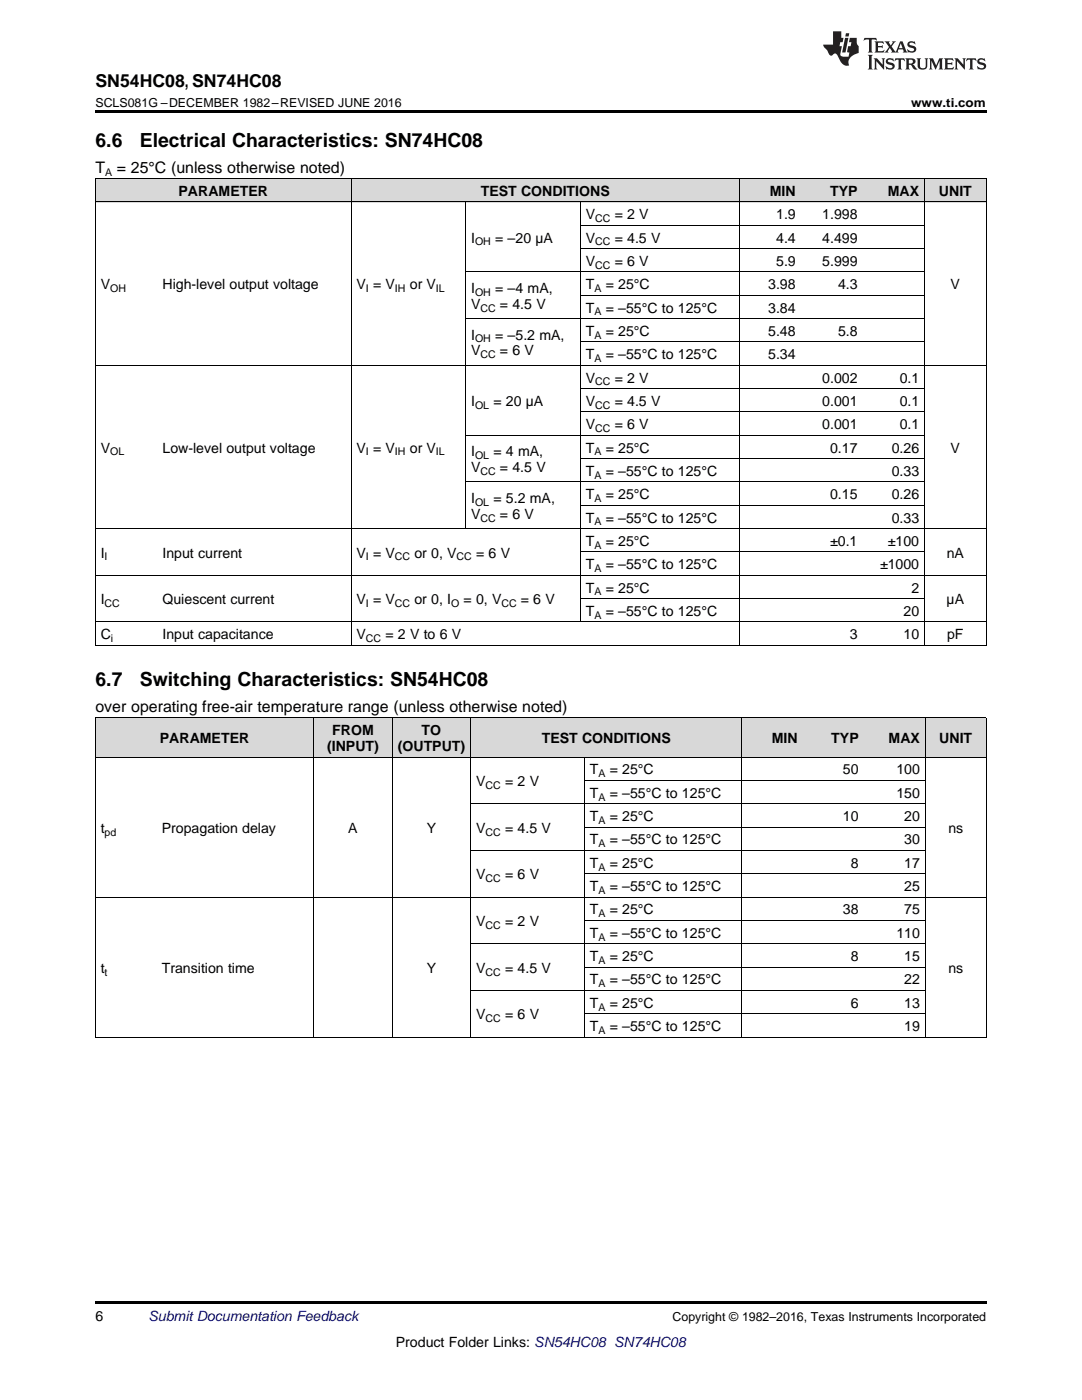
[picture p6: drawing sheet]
<svg xmlns="http://www.w3.org/2000/svg" width="216mm" height="279mm" viewBox="0 0 216 279" stroke-linecap="round" stroke-linejoin="round" font-family="sans-serif">
<g fill="#d8d8d8">
<path d="M19 143.3h12.2v7.9h-12.2z"/>
<path d="M31.2 143.3h31.4v7.9h-31.4z"/>
<path d="M62.6 143.3h15.7v7.9h-15.7z"/>
<path d="M78.3 143.3h15.7v7.9h-15.7z"/>
<path d="M94 143.3h22.7v7.9h-22.7z"/>
<path d="M116.7 143.3h31.3v7.9h-31.3z"/>
<path d="M148 143.3h12.2v7.9h-12.2z"/>
<path d="M160.2 143.3h12.2v7.9h-12.2z"/>
<path d="M172.4 143.3h12.2v7.9h-12.2z"/>
<path d="M184.6 143.3h12.2v7.9h-12.2z"/>
<path d="M19 35.7h12.4v4.7h-12.4z"/>
<path d="M31.4 35.7h38.7v4.7h-38.7z"/>
<path d="M70.1 35.7h22.9v4.7h-22.9z"/>
<path d="M93 35.7h22.9v4.7h-22.9z"/>
<path d="M115.9 35.7h31.6v4.7h-31.6z"/>
<path d="M147.5 35.7h12.4v4.7h-12.4z"/>
<path d="M159.9 35.7h12.3v4.7h-12.3z"/>
<path d="M172.2 35.7h12.3v4.7h-12.3z"/>
<path d="M184.5 35.7h12.3v4.7h-12.3z"/>
</g>
<g fill="#000">
<path d="M19 22h177.8v.5h-177.8zM19 128.8h.2zM70 128.8h.1zM92.9 128.8h.1zM115.7 128.8h.2zM147.4 128.8h.1zM159.8 128.8h.1zM172.1 128.8h.1zM184.4 128.8h.1zM196.7 128.8h.1zM19 207h.2zM62.5 207h.1z"/>
<path d="M78.2 207h.1zM93.9 207h.1zM116.6 207h.1zM147.9 207h.1zM160.1 207h.1zM172.3 207h.1zM184.5 207h.1zM196.7 207h.1zM19 259.7h177.8v.5h-177.8z"/>
</g>
<g fill="none" stroke="#000" stroke-width=".2">
<path d="M19 35.6h177.8M19.1 35.7v93.1M70 35.7v93.1M147.5 35.7v93.1M184.4 35.7v93.1M196.8 35.7v93.1M19 40.3h177.8M92.9 40.3v65.3M93 54.3h91.5M115.8 40.3v83.9M115.9 58.9h68.6M115.9 49.6h68.6"/>
<path d="M115.9 45h68.6M19 72.9h177.8M93 63.6h91.5M115.9 77.6h68.6M115.9 68.2h68.6M93 96.2h91.5M93 86.9h91.5M115.9 91.5h68.6M115.9 82.2h68.6M19 114.8h177.8M19 105.5h177.8M115.9 119.5h68.6"/>
<path d="M115.9 110.2h68.6M115.9 100.8h68.6M19 128.8h177.8M19 124.1h177.8M19 151.1h177.8M19 143.3h177.8M19.1 143.3v63.7M62.6 143.3v63.7M78.2 143.3v63.7M93.9 143.3v63.7M116.6 151.1v55.9M116.7 155.8h67.9"/>
<path d="M148 143.3v63.7M184.6 143.3v63.7M196.8 143.3v63.7M19 179.1h177.8M94 169.7h90.6M94 160.4h90.6M116.7 174.4h67.9M116.7 165.1h67.9M94 197.7h90.6M94 188.4h90.6M116.7 193h67.9M116.7 183.7h67.9"/>
<path d="M19 207h177.8M116.7 202.3h67.9"/>
</g>
<g fill="#231f20">
<path d="M172.5 7.6l-.1 .5 .4-.2h.6v.1v2.1l-.2 .4h.9l-.2-.4v-2.1l.1-.1h.5l.5 .2-.2-.5zM174.5 8.3l.2 .3v1.5l-.2 .4h1.8l.2-.6a1.04 1.04 0 0 1-1.3 .2v-.7h.6l.3 .2v-.6l-.3 .2h-.6v-.6l.8-.1 .4 .3-.2-.5zM176.5 8.3l.9 1.1-.9 1.1h.8l-.2-.2 .4-.7 .5 .7-.2 .2h1.5l-.2-.2 .2-.4h.9l.1 .4-.2 .2h1l-.3-.3-.7-1.9h-.5l-.9 2-.8-1 .9-1h-.8l.1 .3-.4 .5-.3-.6 .1-.2zM179.7 8.6l.4 1h-.7zM181.3 8.4a.63 .63 0 0 0-.2 .7 .63 .63 0 0 0 .6 .4l.6 .2 .1 .2a.75 .75 0 0 1-.7 .4 .75 .75 0 0 1-.6-.5l.1 .7 .1-.1a1.11 1.11 0 0 0 1.5-.6 1.13 1.13 0 0 0-1.2-.8l-.1-.4a1.04 1.04 0 0 1 1.2 .2l-.2-.5-.2 .1-.4-.2zM173.2 10.9l.2 .4v2.2l-.2 .4h1l-.3-.4v-2.2l.3-.4zM174.3 11.6l.3 .4v1.5l-.3 .4h.8l-.2-.4v-1.3l1.5 1.7v-1.9l.2-.4h-.7l.2 .4v.9l-1.1-1.3zM177 11.8a.62 .62 0 0 0-.2 .7 .62 .62 0 0 0 .6 .4l.6 .1 .1 .3a.76 .76 0 0 1-.7 .3 .76 .76 0 0 1-.7-.4l.2 .7 .1-.1a1.11 1.11 0 0 0 1.5-.6 1.13 1.13 0 0 0-1.2-.8l-.1-.4a1.04 1.04 0 0 1 1.2 .2l-.2-.6-.2 .1-.5-.1zM178.7 11.6l-.2 .6a.61 .61 0 0 1 .8-.3v1.6l-.2 .4h.9l-.2-.4v-1.6a.63 .63 0 0 1 .7 .3l-.1-.6zM180.6 11.6l.3 .4v1.5l-.3 .4h1l-.2-.2-.1-.8 .6 .2a.76 .76 0 0 0 1.2 .7l-1-1a.58 .58 0 0 0 .6-.5 .58 .58 0 0 0-.5-.6zM181.4 11.9h.1a.45 .45 0 0 1 .5 .1 .45 .45 0 0 1 .1 .5l-.8 .2zM182.9 11.6l.2 .2a2.17 2.17 0 0 0 .3 1.9 .99 .99 0 0 0 1.6-.6v-1.1l.2-.4h-.7l.2 .2a1.92 1.92 0 0 1-.2 1.8 .6 .6 0 0 1-.9-.5v-1.1l.2-.4zM185.4 11.6l.2 .4v1.5l-.2 .4h.7l-.2-.4v-1.4l.8 1.8 .8-1.8v1.4l-.2 .4h.9l-.2-.4v-1.5l.2-.4h-.8l-.6 1.5-.6-1.5zM188.4 11.6l.2 .4v1.5l-.2 .4h1.8l.1-.6a1.04 1.04 0 0 1-1.2 .1v-.6h.5l.4 .2v-.6l-.4 .2h-.5v-.7h.8l.3 .3-.1-.6zM190.5 11.6l.2 .4v1.5l-.2 .4h.7l-.2-.4v-1.3l1.5 1.7v-1.9l.2-.4h-.7l.2 .4v.9l-1.1-1.3zM192.9 11.6l-.1 .6a.61 .61 0 0 1 .7-.3l.1 1.6-.3 .4h1l-.3-.4 .1-1.6a.63 .63 0 0 1 .7 .3l-.1-.6zM195.2 11.8a.62 .62 0 0 0-.2 .7 .62 .62 0 0 0 .6 .4l.6 .1 .1 .3a.76 .76 0 0 1-.7 .3 .76 .76 0 0 1-.6-.4l.1 .7 .1-.1a1.11 1.11 0 0 0 1.6-.6 1.13 1.13 0 0 0-1.3-.8l-.1-.4a1.04 1.04 0 0 1 1.2 .2l-.1-.6-.2 .1-.5-.1z"/>
<path d="M166.2 6.3v2.6h-1.9v.4l.8 .9a.91 .91 0 0 0 1 .8 .56 .56 0 0 1 .5-.3 .56 .56 0 0 1 .5 .3l.4 .8a1.53 1.53 0 0 0 1.9 1.2 1.54 1.54 0 0 1 1-2.1l.9-.3v-1.4a1.52 1.52 0 0 1-.4-1.6h-1.3l-.2 .8h.5l-.2 .8h-.5l-.1 1v.2l.4 .1-.2 .8a1.93 1.93 0 0 1-1.6-.3l.3-1.8h-.5l.2-.8h.4l.2-.8h-.4v-1.3zM168.6 7.6l-.6 2.9h.7l.6-2.9zM168.8 6.6l-.1 .7h.6l.2-.7z"/>
</g>
<g font-size="3.9">
<text x="19" y="29.3">6.6</text>
<text x="27.9" y="29.3">Electrical Characteristics: SN74HC08</text>
<text x="19" y="136.9">6.7</text>
<text x="27.9" y="136.9">Switching Characteristics: SN54HC08</text>
</g>
<text font-size="3.5" x="19" y="17.3">SN54HC08, SN74HC08</text>
<g font-size="3.2">
<text x="19" y="34.4">T</text>
<text x="23.3" y="34.4">= 25°C (unless otherwise noted)</text>
<text x="19" y="142.1">over operating free-air temperature range (unless otherwise noted)</text>
</g>
<g font-size="2.8">
<text x="35.6" y="39.1">PARAMETER</text>
<text x="95.9" y="39.1">TEST CONDITIONS</text>
<text x="153.6" y="39.1">MIN</text>
<text x="165.6" y="39.1">TYP</text>
<text x="177.2" y="39.1">MAX</text>
<text x="187.4" y="39.1">UNIT</text>
<text x="116.9" y="43.7">V</text>
<text x="122.7" y="43.7">= 2 V</text>
<text x="154.9" y="43.7">1.9</text>
<text x="164.1" y="43.7">1.998</text>
<text x="94" y="48.4">I</text>
<text x="98.8" y="48.4">= –20 µA</text>
<text x="116.9" y="48.4">V</text>
<text x="116.9" y="53.1">V</text>
<text x="122.7" y="48.4">= 4.5 V</text>
<text x="122.7" y="53.1">= 6 V</text>
<text x="154.9" y="48.4">4.4</text>
<text x="154.9" y="53.1">5.9</text>
<text x="164.1" y="48.4">4.499</text>
<text x="164.1" y="53.1">5.999</text>
<text x="20.1" y="57.7">V</text>
<text x="32.4" y="57.7">High-level output voltage</text>
<text x="71.2" y="57.7">V = V</text>
<text x="81.8" y="57.7">or V</text>
<text x="94" y="58.5">I</text>
<text x="98.8" y="58.5">= –4 mA,</text>
<text x="116.9" y="57.7">T</text>
<text x="120.9" y="57.7">= 25°C</text>
<text x="153.3" y="57.7">3.98</text>
<text x="167.2" y="57.7">4.3</text>
<text x="189.7" y="57.7">V</text>
<text x="94" y="61.6">V</text>
<text x="99.8" y="61.6">= 4.5 V</text>
<text x="116.9" y="62.4">T</text>
<text x="120.9" y="62.4">= –55°C to 125°C</text>
<text x="153.3" y="62.4">3.84</text>
<text x="94" y="67.8">I</text>
<text x="94" y="70.9">V</text>
<text x="98.8" y="67.8">= –5.2 mA,</text>
<text x="99.8" y="70.9">= 6 V</text>
<text x="116.9" y="67">T</text>
<text x="116.9" y="71.7">T</text>
<text x="120.9" y="67">= 25°C</text>
<text x="120.9" y="71.7">= –55°C to 125°C</text>
<text x="153.3" y="67">5.48</text>
<text x="153.3" y="71.7">5.34</text>
<text x="167.2" y="67">5.8</text>
<text x="116.9" y="76.3">V</text>
<text x="122.7" y="76.3">= 2 V</text>
<text x="164.1" y="76.3">0.002</text>
<text x="179.5" y="76.3">0.1</text>
<text x="94" y="81">I</text>
<text x="98.5" y="81">= 20 µA</text>
<text x="116.9" y="81">V</text>
<text x="122.7" y="81">= 4.5 V</text>
<text x="164.1" y="81">0.001</text>
<text x="179.5" y="81">0.1</text>
<text x="116.9" y="85.7">V</text>
<text x="122.7" y="85.7">= 6 V</text>
<text x="164.1" y="85.7">0.001</text>
<text x="179.5" y="85.7">0.1</text>
<text x="20.1" y="90.3">V</text>
<text x="32.4" y="90.3">Low-level output voltage</text>
<text x="71.2" y="90.3">V = V</text>
<text x="81.8" y="90.3">or V</text>
<text x="94" y="91.1">I</text>
<text x="94" y="94.2">V</text>
<text x="98.5" y="91.1">= 4 mA,</text>
<text x="99.8" y="94.2">= 4.5 V</text>
<text x="116.9" y="90.3">T</text>
<text x="116.9" y="95">T</text>
<text x="120.9" y="90.3">= 25°C</text>
<text x="120.9" y="95">= –55°C to 125°C</text>
<text x="165.6" y="90.3">0.17</text>
<text x="177.9" y="90.3">0.26</text>
<text x="177.9" y="95">0.33</text>
<text x="189.7" y="90.3">V</text>
<text x="94" y="100.4">I</text>
<text x="98.5" y="100.4">= 5.2 mA,</text>
<text x="116.9" y="99.6">T</text>
<text x="120.9" y="99.6">= 25°C</text>
<text x="165.6" y="99.6">0.15</text>
<text x="177.9" y="99.6">0.26</text>
<text x="94" y="103.5">V</text>
<text x="99.8" y="103.5">= 6 V</text>
<text x="116.9" y="104.3">T</text>
<text x="120.9" y="104.3">= –55°C to 125°C</text>
<text x="177.9" y="104.3">0.33</text>
<text x="20.1" y="111.3">I</text>
<text x="32.4" y="111.3">Input current</text>
<text x="71.2" y="111.3">V = V</text>
<text x="82.7" y="111.3">or 0, V</text>
<text x="95" y="111.3">= 6 V</text>
<text x="116.9" y="108.9">T</text>
<text x="116.9" y="113.6">T</text>
<text x="120.9" y="108.9">= 25°C</text>
<text x="120.9" y="113.6">= –55°C to 125°C</text>
<text x="165.7" y="108.9">±0.1</text>
<text x="175.6" y="113.6">±1000</text>
<text x="177.2" y="108.9">±100</text>
<text x="188.9" y="111.3">nA</text>
<text x="116.9" y="118.3">T</text>
<text x="120.9" y="118.3">= 25°C</text>
<text x="181.9" y="118.3">2</text>
<text x="20.1" y="120.6">I</text>
<text x="32.4" y="120.6">Quiescent current</text>
<text x="71.2" y="120.6">V = V</text>
<text x="82.7" y="120.6">or 0, I</text>
<text x="92.5" y="120.6">= 0, V</text>
<text x="103.9" y="120.6">= 6 V</text>
<text x="116.9" y="122.9">T</text>
<text x="120.9" y="122.9">= –55°C to 125°C</text>
<text x="180.3" y="122.9">20</text>
<text x="188.9" y="120.6">µA</text>
<text x="20.1" y="127.6">C</text>
<text x="32.4" y="127.6">Input capacitance</text>
<text x="71.2" y="127.6">V</text>
<text x="76.9" y="127.6">= 2 V to 6 V</text>
<text x="169.5" y="127.6">3</text>
<text x="180.3" y="127.6">10</text>
<text x="189" y="127.6">pF</text>
<text x="31.9" y="148.3">PARAMETER</text>
<text x="65.3" y="149.9">(INPUT)</text>
<text x="66.3" y="146.7">FROM</text>
<text x="79.4" y="149.9">(OUTPUT)</text>
<text x="84.1" y="146.7">TO</text>
<text x="108.1" y="148.3">TEST CONDITIONS</text>
<text x="154" y="148.3">MIN</text>
<text x="165.9" y="148.3">TYP</text>
<text x="177.3" y="148.3">MAX</text>
<text x="187.4" y="148.3">UNIT</text>
<text x="117.7" y="154.6">T</text>
<text x="121.7" y="154.6">= 25°C</text>
<text x="168.2" y="154.6">50</text>
<text x="178.9" y="154.6">100</text>
<text x="95" y="156.9">V</text>
<text x="100.8" y="156.9">= 2 V</text>
<text x="117.7" y="159.2">T</text>
<text x="121.7" y="159.2">= –55°C to 125°C</text>
<text x="178.9" y="159.2">150</text>
<text x="20.1" y="166.2">t</text>
<text x="32.3" y="166.2">Propagation delay</text>
<text x="69.5" y="166.2">A</text>
<text x="85.2" y="166.2">Y</text>
<text x="95" y="166.2">V</text>
<text x="100.8" y="166.2">= 4.5 V</text>
<text x="117.7" y="163.9">T</text>
<text x="121.7" y="163.9">= 25°C</text>
<text x="168.2" y="163.9">10</text>
<text x="180.4" y="163.9">20</text>
<text x="189.2" y="166.2">ns</text>
<text x="117.7" y="168.5">T</text>
<text x="117.7" y="173.2">T</text>
<text x="121.7" y="168.5">= –55°C to 125°C</text>
<text x="121.7" y="173.2">= 25°C</text>
<text x="169.8" y="173.2">8</text>
<text x="180.4" y="168.5">30</text>
<text x="180.4" y="173.2">17</text>
<text x="95" y="175.5">V</text>
<text x="100.8" y="175.5">= 6 V</text>
<text x="117.7" y="177.8">T</text>
<text x="121.7" y="177.8">= –55°C to 125°C</text>
<text x="180.4" y="177.8">25</text>
<text x="95" y="184.8">V</text>
<text x="100.8" y="184.8">= 2 V</text>
<text x="117.7" y="182.5">T</text>
<text x="121.7" y="182.5">= 25°C</text>
<text x="168.2" y="182.5">38</text>
<text x="180.4" y="182.5">75</text>
<text x="117.7" y="187.1">T</text>
<text x="117.7" y="191.8">T</text>
<text x="121.7" y="187.1">= –55°C to 125°C</text>
<text x="121.7" y="191.8">= 25°C</text>
<text x="169.8" y="191.8">8</text>
<text x="178.9" y="187.1">110</text>
<text x="180.4" y="191.8">15</text>
<text x="20.1" y="194.1">t</text>
<text x="32.3" y="194.1">Transition time</text>
<text x="85.2" y="194.1">Y</text>
<text x="95" y="194.1">V</text>
<text x="100.8" y="194.1">= 4.5 V</text>
<text x="117.7" y="196.5">T</text>
<text x="121.7" y="196.5">= –55°C to 125°C</text>
<text x="180.4" y="196.5">22</text>
<text x="189.2" y="194.1">ns</text>
<text x="95" y="203.4">V</text>
<text x="100.8" y="203.4">= 6 V</text>
<text x="117.7" y="201.1">T</text>
<text x="121.7" y="201.1">= 25°C</text>
<text x="169.8" y="201.1">6</text>
<text x="180.4" y="201.1">13</text>
<text x="117.7" y="205.8">T</text>
<text x="121.7" y="205.8">= –55°C to 125°C</text>
<text x="180.4" y="205.8">19</text>
<text x="19" y="263.6">6</text>
<text x="79" y="268.9">Product Folder Links: SN54HC08 SN74HC08</text>
</g>
<text font-size="2.8" fill="#0000c8" x="29.6" y="263.6">Submit Documentation Feedback</text>
<g font-size="2.5">
<text x="19" y="21.4">SCLS081G –DECEMBER 1982–REVISED JUNE 2016</text>
<text x="181.8" y="21.4">www.ti.com</text>
<text x="134.2" y="263.6">Copyright © 1982–2016, Texas Instruments Incorporated</text>
</g>
<g font-size="2.1">
<text x="21" y="35.1">A</text>
<text x="118.8" y="44.3">CC</text>
<text x="94.8" y="49">OH</text>
<text x="118.8" y="49">CC</text>
<text x="118.8" y="53.6">CC</text>
<text x="22" y="58.3">OH</text>
<text x="73" y="58.3">I</text>
<text x="78.8" y="58.3">IH</text>
<text x="87" y="58.3">IL</text>
<text x="94.8" y="59">OH</text>
<text x="118.6" y="58.3">A</text>
<text x="95.9" y="62.2">CC</text>
<text x="118.6" y="62.9">A</text>
<text x="94.8" y="68.3">OH</text>
<text x="95.9" y="71.5">CC</text>
<text x="118.6" y="67.6">A</text>
<text x="118.6" y="72.2">A</text>
<text x="118.8" y="76.9">CC</text>
<text x="94.8" y="81.6">OL</text>
<text x="118.8" y="81.6">CC</text>
<text x="118.8" y="86.2">CC</text>
<text x="22" y="90.9">OL</text>
<text x="73" y="90.9">I</text>
<text x="78.8" y="90.9">IH</text>
<text x="87" y="90.9">IL</text>
<text x="94.8" y="91.6">OL</text>
<text x="95.9" y="94.8">CC</text>
<text x="118.6" y="90.9">A</text>
<text x="118.6" y="95.5">A</text>
<text x="94.8" y="100.9">OL</text>
<text x="118.6" y="100.2">A</text>
<text x="95.9" y="104.1">CC</text>
<text x="118.6" y="104.8">A</text>
<text x="20.9" y="111.8">I</text>
<text x="73" y="111.8">I</text>
<text x="78.8" y="111.8">CC</text>
<text x="91.1" y="111.8">CC</text>
<text x="118.6" y="109.5">A</text>
<text x="118.6" y="114.2">A</text>
<text x="118.6" y="118.8">A</text>
<text x="20.9" y="121.1">CC</text>
<text x="73" y="121.1">I</text>
<text x="78.8" y="121.1">CC</text>
<text x="90" y="121.1">O</text>
<text x="100" y="121.1">CC</text>
<text x="118.6" y="123.5">A</text>
<text x="22.1" y="128.1">i</text>
<text x="73" y="128.1">CC</text>
<text x="119.4" y="155.1">A</text>
<text x="96.9" y="157.4">CC</text>
<text x="119.4" y="159.8">A</text>
<text x="20.9" y="166.8">pd</text>
<text x="96.9" y="166.8">CC</text>
<text x="119.4" y="164.4">A</text>
<text x="119.4" y="169.1">A</text>
<text x="119.4" y="173.7">A</text>
<text x="96.9" y="176.1">CC</text>
<text x="119.4" y="178.4">A</text>
<text x="96.9" y="185.4">CC</text>
<text x="119.4" y="183.1">A</text>
<text x="119.4" y="187.7">A</text>
<text x="20.9" y="194.7">t</text>
<text x="96.9" y="194.7">CC</text>
<text x="119.4" y="192.4">A</text>
<text x="119.4" y="197">A</text>
<text x="119.4" y="201.7">A</text>
<text x="96.9" y="204">CC</text>
<text x="119.4" y="206.3">A</text>
</g>
</svg>
